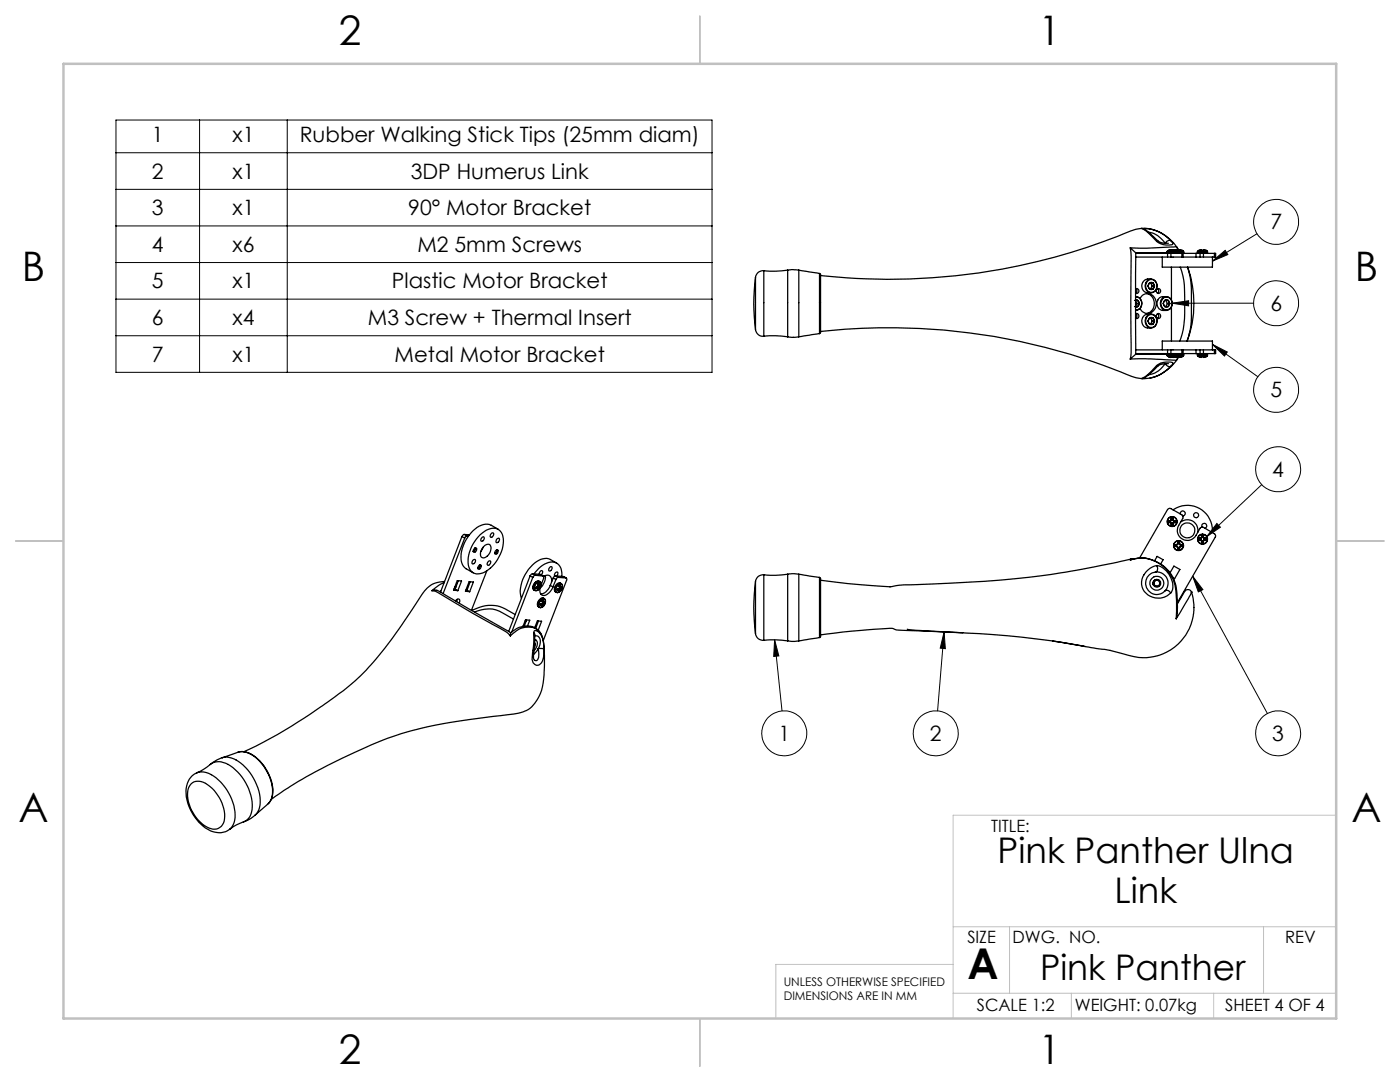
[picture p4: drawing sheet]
<svg xmlns="http://www.w3.org/2000/svg" width="279mm" height="216mm" viewBox="0 0 279 216" stroke-linecap="round" stroke-linejoin="round" font-family="sans-serif">
<g fill="none" stroke="#000" stroke-width=".2">
<path d="M23.1 24h119v50.3h-119zM23.1 30.5h119M23.1 37.8h119M39.8 24v50.3M57.3 24v50.3M23.1 45.1h119M23.1 52.4h119M23.1 59.7h119M242 52.1l2.5-2.1 .5 .8zM250.9 46.6l-8.9 5.5M23.1 67h119M233.9 60.5l3.3-.5v1z"/>
<path d="M233.9 60.5h16.3M242 68.7l2.9 1.5-.5 .8zM242 68.7l9 6.5M251.8 96.7l-11 10.4M238 115l2.1 2.7-1 .4zM238 115l14.9 27.4M242.9 104.5l.7 .7-2.8 1.9zM154.6 127.7l.8 3.2-1 .1zM154.6 127.7l1.5 14.2M188.4 126.1l-1.3 15.8M188.4 126.1l.3 3.3-1.1-.1z"/>
<circle cx="254.7" cy="44.3" r="4.5"/>
<circle cx="254.7" cy="60.5" r="4.5"/>
<circle cx="254.7" cy="77.8" r="4.5"/>
<circle cx="255.1" cy="93.6" r="4.5"/>
<circle cx="156.5" cy="146.3" r="4.5"/>
<circle cx="186.8" cy="146.3" r="4.5"/>
<circle cx="255.1" cy="146.3" r="4.5"/>
</g>
<path d="M266.7 162.7h-76.5v40.5M190.2 192.4h-35.4v10.8M190.2 198.2h76.5M190.2 184.9h76.5M201.5 184.9v13.3M213.8 198.2v5M242.2 198.2v5M252.2 184.9v13.3" fill="none" stroke="#c0c0c0" stroke-width=".2"/>
<path d="M139.7 3.2v9.5M3.1 107.9h9.6M266.7 107.9h9.5M139.7 203.2v9.6" fill="none" stroke="#c0c0c0" stroke-width=".25"/>
<path d="M12.7 12.7h254v190.5h-254z" fill="none" stroke="#c0c0c0" stroke-width=".5"/>
<path d="M154.6 127.7l.8 3.2-1 .1zM188.4 126.1l.3 3.3-1.1-.1zM238 115l2.1 2.7-1 .4zM242.9 104.5l.7 .7-2.8 1.9zM242 68.7l2.9 1.5-.5 .8zM233.9 60.5l3.3-.5v1zM242 52.1l2.5-2.1 .5 .8z" fill="#000"/>
<g fill="none" stroke="#000" stroke-width=".25">
<path d="M150.8 55.3a39.1 39.1 0 0 0 0 10.5M150.8 55.3v10.5M152.4 54a1.52 1.52 0 0 0-1.6 1.3M152.4 54v13.1M157.2 53.9l.8-.1 1.4 .1M157.2 53.9a17.9 17.9 0 0 1-4.8 .1M157.2 53.9v13.3M159.4 53.9l4.1 .7M159.4 53.9v13.3M163.5 54.6l.3 .1v11.7l-.3 .2M163.5 54.6v12M225.6 49.5h3.2l5.5-.2a.45 .45 0 0 1 .5 0 .45 .45 0 0 1 .2 .5"/>
<path d="M225.6 49.5a24 24 0 0 1 .1 5.6v11.5a17.2 17.2 0 0 1-.1 5M225.6 49.5l1.1 .9h6.2M226.4 59.9h.6M226.6 59.9l.3 .7M226.6 50.4v20.3M226.6 59.3a1.29 1.29 0 0 1 1.3 1.3 1.29 1.29 0 0 1-1.3 1.2M226.6 59.9h.4M226.6 57.6a.47 .47 0 0 1 .7 .5 .47 .47 0 0 1-.7 .4M226.7 57.6l.2 .5-.2 .4M226.7 51.3h6.3M226.7 50.6h6.3M226.7 59.2h-.1a1.38 1.38 0 0 1 1.3 1.4 1.38 1.38 0 0 1-1.3 1.3h.1"/>
<path d="M227 59.9l.3 .3 .1 .4M227 59.9l.4 .7M227.5 59.5a1.71 1.71 0 0 1 2-.9 1.71 1.71 0 0 1 1.3 1.8 1.74 1.74 0 0 1-1.1 2 1.74 1.74 0 0 1-2.2-.8M227.8 45.6a8.9 8.9 0 0 0-3.4 1 124.4 124.4 0 0 1-60.7 8.4M227.8 45.6h.3a8.8 8.8 0 0 1 2.9 2.4M227.8 45.6a6.3 6.3 0 0 1 2.5 2l.5 .6M227.8 45.6h.1a7.5 7.5 0 0 1 5.7 2.4M228.2 45.6a7.9 7.9 0 0 1 6.6 3.6M228.8 58.6a2.06 2.06 0 0 1 1.6 2 2.06 2.06 0 0 1-1.6 1.9M229 56.2a1.2 1.2 0 0 1 1.6 0 1.2 1.2 0 0 1 .1 1.6 1.17 1.17 0 0 1-1.7 .3 1.17 1.17 0 0 1-.2-1.7zM229.1 55.9a1.33 1.33 0 0 1 1.8 .7 1.33 1.33 0 0 1-.9 1.8 1.37 1.37 0 0 1-1.4-.9 1.37 1.37 0 0 1 .5-1.6zM229.1 57l.3 .7"/>
<path d="M229.2 46.4a4.4 4.4 0 0 1 3.4 2.1 .96 .96 0 0 1 1-.5M229.4 57.7l.3 .1 .4-.1M229.4 56.4l.3-.1 .4 .1M229.4 56.4l-.3 .6M229.4 56.4h.7M229.4 57.7h.7M229.6 56.4l.3 .6M229.7 55.7a1.44 1.44 0 0 0-1.8 1.3 1.44 1.44 0 0 0 1.8 1.4M229.9 57h.5M229.9 57l-.3 .7M230.1 56.4l.3 .6M230.4 57l-.3 .7"/>
<path d="M231 57.6l.2 .5-.2 .4M231 48a2.91 2.91 0 0 0 2.2 .5M231 48l-.2 .2M232 51.3v2h10v-2M232 59.7a1.15 1.15 0 0 1 1.5-.2 1.15 1.15 0 0 1 .3 1.6 1.13 1.13 0 0 1-1.5 .6 1.13 1.13 0 0 1-.6-1.5zM232.1 59.4a1.34 1.34 0 0 1 1.8 .7 1.34 1.34 0 0 1-.9 1.8 1.4 1.4 0 0 1-1.4-.9 1.4 1.4 0 0 1 .5-1.6zM232.5 59.9l.2-.1 .4 .1M232.5 59.9l-.3 .7M232.5 59.9h.6M232.7 59.9l.3 .7M232.8 59.2a1.44 1.44 0 0 0-1.9 1.4 1.44 1.44 0 0 0 1.9 1.3M232.9 50.4l.2 .2"/>
<path d="M232.9 50.4h2M232.9 50.2h2M232.9 50.2v.2M233 50.1l-.1 .1M233 50.1h1.9M233 51.3h.7M233 50.6h.7M233 50.6v.7M233.1 59.9l.3 .7M233.6 48l.5 .7a3.3 3.3 0 0 1-3.3-.5M233.7 49.8l-.7 .3M233.7 51.3h8.3"/>
<path d="M233.7 49.8h.1M233.7 50.6v.7M233.7 50.6h2.2M233.7 49.8l.1 .2 .5-.2 .6 .3M233.8 53.3v6.6M234.6 49.9l.4-.1v.2h.4v-.2h.2l.5 .3M234.9 50.1v.1M234.9 50.1h1.2M234.9 50.4l-.1 .2M234.9 50.4h1.3M234.9 50.2h1.3M234.9 50.2v.2"/>
<path d="M234.9 49.5l.4 .5M235.5 53.3a23 23 0 0 1 .9 8v2.3l-.3 2.1-.7 2.4M235.9 50.6h.2M235.9 50.6v.7M236.1 50.6h2.6M236.1 50.6v.7M236.1 50.1l.1 .1M236.2 50.4l-.1 .2M236.2 50.2v.2M238.7 50.6h.8M238.7 50.6v.7M239 50.4l.1 .2"/>
<path d="M239 50.4h2M239 50.2h2M239 50.2v.2M239 50.1v.1M239 50.1h1.9M239.5 50.6h.7M239.5 50.6v.7M240.2 50.6h2.2M240.2 50.6v.7M240.7 50l-.4-.2-.5 .2-.2-.2-.6 .3M240.7 50h.1M240.7 50l.2 .1"/>
<path d="M240.9 50.1l.1 .1M241 50.4l-.2 .2M241 50.2v.2M242 51.3h.4M242.4 50.6h.2v.7h-.2M242.4 50.6v.7M150.8 65.8a1.52 1.52 0 0 0 1.6 1.3M152.4 67.1a17.9 17.9 0 0 1 4.8 .1M157.2 67.2l.7 .1 1.5-.1M163.5 66.6l-4.1 .6M163.7 66.1a124.8 124.8 0 0 1 62.1 9 3.4 3.4 0 0 0 2.4 .4l1-.7 1.8-1.7M225.6 71.6h2.9l6.3 .3"/>
<path d="M226.4 61.2h.6M226.6 62.7a.46 .46 0 0 1 .7 .4 .46 .46 0 0 1-.7 .4M226.6 70.6h6.4M226.7 62.6l.2 .5-.2 .4M226.7 69.8h6.3M226.9 60.6h.5M226.9 60.6l-.3 .6M227 61.2l-.4 .1M227.4 60.6l-.1 .3-.3 .3M227.4 60.6l-.4 .6M228.8 63.1a1.21 1.21 0 0 1 1.6-.2 1.21 1.21 0 0 1 .5 1.4 1.21 1.21 0 0 1-1.5 1.1 1.21 1.21 0 0 1-.8-1.7zM229 63.2a1.15 1.15 0 0 1 1.5-.2 1.15 1.15 0 0 1 .3 1.6 1.11 1.11 0 0 1-1.4 .7 1.11 1.11 0 0 1-.8-1.3z"/>
<path d="M229.1 64.1l.3 .6M229.4 64.7h.7M229.4 63.4l.4-.1 .3 .1M229.4 63.4l-.3 .7M229.4 63.4h.7M229.6 63.4l.3 .7M229.7 62.7a1.44 1.44 0 0 0-1.8 1.4 1.44 1.44 0 0 0 1.8 1.3M229.9 64.1h.5M229.9 64.1l-.3 .6M230.1 63.4l.3 .7M230.4 64.1l-.3 .6M230.8 73a7.5 7.5 0 0 1-3 2.5l.1 .1a7.4 7.4 0 0 0 5.7-2.5"/>
<path d="M230.8 73a3.5 3.5 0 0 1 3.3-.6l-.5 .7M230.8 73l.2 .1M231 62.6l.2 .5-.2 .4M232 69.8v-1.7h10v1.7M232.2 60.6l.3 .6M232.5 61.2l.2 .1 .4-.1M232.5 61.2h.6M232.9 70.9l.1 .1M232.9 70.7h-6.3l-1 .9M232.9 70.7h2M232.9 70.9h2M232.9 70.7v.2"/>
<path d="M233 71l.6 .3 .2-.1 .6 .1 .5-.3M233 71h1.9M233 60.6h.4M233 60.6l-.3 .6M233 69.8h.7M233 70.6h.7M233 69.8v.8M233.1 70.6l-.2 .1M233.2 72.6h-.2a2.7 2.7 0 0 0-2 .5M233.4 60.6l-.3 .6M233.6 73.1a.86 .86 0 0 1-1-.5 4.9 4.9 0 0 1-3.4 2.2M233.7 69.8h8.3"/>
<path d="M233.7 69.8v.8M233.7 70.6h2.2M233.8 61.3v6.8M234.8 70.6l.1 .1M234.8 71.9a8.7 8.7 0 0 1-5.3 3.5M234.9 71h1.2M234.9 70.9v.1M234.9 70.7h1.3M234.9 70.9h1.3M234.9 70.7v.2M235 71.3l-.2 .6M235.3 71.2l-.4 .5"/>
<path d="M235.9 70.6h.2M235.9 69.8v.8M236.1 70.6l.1 .1M236.1 70.6h2.6M236.1 69.8v.8M236.1 71l-.6 .3-.1-.1h-.4l-.1 .1-.3-.1M236.2 70.9l-.1 .1M236.2 70.7v.2M236.9 68.1a17.8 17.8 0 0 0 .9-7.2 19.2 19.2 0 0 0-.8-7.6 21.4 21.4 0 0 1-.1 14.8M238.7 70.6h.8M238.7 69.8v.8M239 70.9v.1"/>
<path d="M239 70.7h2M239 70.9h2M239 70.7v.2M239 71l.7 .3 .1-.1h.4v.1l.5-.1M239 71h1.9M239.1 70.6l-.1 .1M239.5 70.6h.7M239.5 69.8v.8M240.2 70.6h2.2M240.2 69.8v.8M240.7 71.2h.1M240.8 70.6l.2 .1"/>
<path d="M240.9 71l-.2 .2M241 70.9l-.1 .1M241 70.7v.2M242 69.8h.4M242.4 69.8h.2v.8h-.2M242.4 69.8v.8M86.2 117.9l.9-.1 .6 .2 14.2 8.3M86.2 117.9a9.8 9.8 0 0 1 4 2l9.5 5.4a4.4 4.4 0 0 1 2.1 1.6M88 117.9l-.2 .2M88.6 116.3l-1 .5-1.4 1.1M88.7 116a5 5 0 0 0-4.5 2.6 93.4 93.4 0 0 1-12.3 16.3 95.3 95.3 0 0 1-13.8 10l-5.5 3.2-4 1.9M90.6 117.5h.2"/>
<path d="M90.8 117.1l.2 .1M90.8 117.5l.6 .4M90.9 119.9l.1-.1a.42 .42 0 0 1 .6-.2 .42 .42 0 0 1 .1 .6v.1M91.1 116.2l.2 .1M91.1 119.7l-.1 .3M91.2 119.6l-.1 .5M91.3 115.9h.8l-.7 2-.9-.1zM91.5 115.9l-.7 1.6M92.2 107.1l-4.3 11M92.2 107.1l.5 .3M92.7 106.6l-.5 .5M92.7 106.6l.5 .3"/>
<path d="M92.7 106.6l1 .1M92.7 107.4l-4.3 11M93 117.7l.2 .1M93.2 106.9l-.5 .5M93.2 106.9l.3 .1M93.2 117.8l.5 .3M93.6 116.1h.9l-.8 2-.8-.1zM93.8 116.1l-.6 1.7M94.4 111.7l.3-.1a.47 .47 0 0 1 .1 .6 .47 .47 0 0 1-.6 .2zM94.7 109.4l.3-.1a.46 .46 0 0 1 0 .6 .46 .46 0 0 1-.6 .2zM94.9 109.5h.1M94.9 109.3v.1"/>
<path d="M94.9 109.5l-.1-.1a.47 .47 0 0 1-.4 .6h.2M95.6 112.8l.3-.1a.46 .46 0 0 1 0 .6 .46 .46 0 0 1-.5 .2zM95.8 112.9h.1M95.8 112.7v.1M95.8 112.9l-.1-.2v.5l-.3 .2 .1-.1M95.8 106.7a3.5 3.5 0 0 1 3.5-1.1 2.85 2.85 0 0 1 1.1 3.4 7 7 0 0 1-4.6 5.5 2 2 0 0 1-2.4-2.3 7.8 7.8 0 0 1 2.4-5.5zM96.2 107.2l.1-.1a.43 .43 0 0 1 .4 .5 .43 .43 0 0 1-.5 .4l-.2-.1zM96.5 109.1l-.5 .9M96.6 109a.77 .77 0 0 1 1-.4 .77 .77 0 0 1 .4 1 1.84 1.84 0 0 1-1.7 1.7 1.14 1.14 0 0 1-.1-1.8zM97.2 113.9l-3.1 7.9M97.5 112l.3-.1a.5 .5 0 0 1 .1 .6 .5 .5 0 0 1-.6 .2v-.4zM98.1 106.4l.3-.1a.5 .5 0 0 1 0 .6 .5 .5 0 0 1-.5 .3v-.4z"/>
<path d="M98.8 110l.5-.3a.46 .46 0 0 1 0 .6 .46 .46 0 0 1-.6 .2zM98.9 110.3l-.2 .1M99.1 107.6l.4-.2a.47 .47 0 0 1 .1 .6 .47 .47 0 0 1-.6 .2zM99.2 109.9h.1M99.2 109.7v.1M99.2 109.9l-.1-.2v.5l-.4 .2M99.4 105.6l-1.4-.8a3.2 3.2 0 0 0-3.6 1.1 6.8 6.8 0 0 0-2.1 6.7l.7 .9 1.4 .8M105.8 114.9l-4.3 11.1M105.8 114.9l.5 .3M106.3 114.5l-.5 .4M106.3 114.5l.5 .3M106.3 114.5l1.5 .1"/>
<path d="M106.3 115.2l-4.2 10.9M106.6 114.5a4.6 4.6 0 0 1 4.1-2.3 2.36 2.36 0 0 1 1.4 2.8M106.7 117.8l.3 .1M106.8 114.8l-.3 .1-.2 .3M106.8 114.8l1.5 .1M107 116.5a.52 .52 0 0 1 .5-.4 .52 .52 0 0 1 .5 .6l-.4 .8a.54 .54 0 0 1-.7 .3 .54 .54 0 0 1-.2-.8zM107 117.2l.2 .2M107 117.2l.4 .2M107.1 117.3h.1M107.2 117.1v.2M107.2 117.3l.4 .2M107.2 117.1l.4 .2"/>
<path d="M107.2 117.1a.2 .2 0 0 0-.2 0 .2 .2 0 0 0 0 .3 .2 .2 0 0 0 .2 0M107.2 117.4h.2M107.3 116.6l.3 .1M107.3 116.7l.4 .1M107.4 117l-.2 .1M107.4 117.4l-.1 .3 .3-.2M107.4 117l.3 .2M107.4 116.8l.4 .3M107.5 116.7h.1M107.5 116.7l-.1 .1M107.5 116.7l.4 .2M107.6 116l.3 .3"/>
<path d="M107.6 116a1.12 1.12 0 0 0-1 .5 1.12 1.12 0 0 0 0 1.2M107.6 116a1.15 1.15 0 0 0-1 1.7l.1 .1a1.2 1.2 0 0 1 1-1.7M107.6 114.6a.46 .46 0 0 1 .1-.6 .46 .46 0 0 1 .6 0v.3l-.3 .4M107.6 116.7a.2 .2 0 0 0-.1-.2 .2 .2 0 0 0-.3 .1 .2 .2 0 0 0 .2 .3v.1M107.6 117.3v.2M107.6 116.7l.1 .1M107.7 117.2l-.1 .1M107.7 116.8l.2-.2v.3M107.8 117.1l-.1 .1M107.8 114.6l.6 .3M107.8 114.6l.5 .3M107.9 116.9l-.1 .2"/>
<path d="M108 119.7a.54 .54 0 0 1 .8 0 .54 .54 0 0 1 0 .8l-.3 .4a.54 .54 0 0 1-.8 .3 .54 .54 0 0 1-.1-.8zM108.2 120a.2 .2 0 0 1 .3-.2 .2 .2 0 0 1 0 .3M108.2 120l.1 .3M108.2 119.9l.3 .2M108.3 114.9l.2 .2v.2l-.5 1.4M108.5 119.4a1.1 1.1 0 0 0-1.1 .5 1.1 1.1 0 0 0 .1 1.2M108.5 115a.96 .96 0 0 1 1.3-.1 .96 .96 0 0 1 .3 1.2M108.6 119.5l.2 .2M108.6 119.5a1.18 1.18 0 0 0-1 1.7M108.6 119.5a1.13 1.13 0 0 0-1.3 1.4l.2 .2M108.8 114.8a3.1 3.1 0 0 1-1.1 2.6M109.7 113.2l.3-.1a.46 .46 0 0 1 .1 .6 .46 .46 0 0 1-.6 .1z"/>
<path d="M109.8 116.8a2.37 2.37 0 0 1-1.9 1.7M109.8 116.8l.5 .3M110.3 117.1a2.23 2.23 0 0 1-2.1 1.7l-.4-.6v-.9M110.4 115.3l.5 .3M110.4 115.3l-.6 1.5M110.9 114.9l-.5 .4M110.9 118.1l.1 .1M110.9 114.9l1.5 .1M110.9 114.9l.5 .3M110.9 115.6l-.6 1.5M111 118.2l.3 .1M111.1 112.4l-1.2-.7a3.2 3.2 0 0 0-3.6 1 6.9 6.9 0 0 0-2.2 6.7"/>
<path d="M111.1 114.9l.2-.6a.48 .48 0 0 0-.6 .1 .48 .48 0 0 0 0 .6M111.2 117.6v.3l.3-.1M111.2 117.6l.3 .2M111.3 117.5l.4 .3M111.4 116.7a.51 .51 0 0 1 .8-.1 .51 .51 0 0 1 0 .8 1.16 1.16 0 0 1-1 .8 1.03 1.03 0 0 1 .2-1.5zM111.4 115.2l-.5 .4M111.4 115.2l1.6 .1M111.4 117.7h.1M111.5 117.5v.2M111.5 117.7l.3 .2M111.5 117.5l.4 .2M111.5 117.8h.2"/>
<path d="M111.6 116.9l.3 .2M111.6 117l.4 .2M111.7 117.3v.1M111.7 117.4l-.5 .2M111.7 117.8l-.1 .3 .2-.2M111.7 117.4l.3 .2M111.7 117.2l.4 .3M111.8 117.1h.1M111.8 117.1l-.1 .1M111.8 117.1l.4 .2M111.9 116.4a1.1 1.1 0 0 0-1.1 .5 1.1 1.1 0 0 0 .1 1.2M111.9 116.4a1.16 1.16 0 0 0-1 1.7"/>
<path d="M111.9 116.4l.1 .1M111.9 117.7l-.1 .2M111.9 117.1l.1 .1M111.9 117.1l-.1-.3a.26 .26 0 0 0-.2 .2 .26 .26 0 0 0 .1 .3M112 117.6l-.1 .1M112 117.2l.2-.2v.3M112 116.5l.2 .2M112 116.5a1.15 1.15 0 0 0-1 1.7M112.1 117.5l-.1 .1M112.2 117.3l-.1 .2M112.4 115l.6 .4M112.4 115l.6 .3"/>
<path d="M113 115.3l.1 .1v.3l-4.7 12.1M150.8 116a39.1 39.1 0 0 0 0 10.5M150.8 116v10.5M152.4 114.7a1.52 1.52 0 0 0-1.6 1.3M152.4 114.7v13.1M157.2 114.6l.8-.1 1.4 .1M157.2 114.6a17.9 17.9 0 0 1-4.8 .1M157.2 114.6v13.3M159.4 114.6l4.1 .6M159.4 114.6v13.3M163.5 115.2l.3 .2v11.7l-.3 .1M163.5 115.2v12"/>
<path d="M163.8 115.8l5.4 .7 8.5 .6M225.6 111.7a7.2 7.2 0 0 1 9.3 6.6l.1 2.8-.3 2.4M225.6 111.7a7 7 0 0 1 9.1 6.1l.1 2.1-.1 3.6M225.7 111.5l-.7 .2a186.4 186.4 0 0 1-38.7 4.8l-5.9 .2-2.8 .4M226.2 111.5h-.5l-.1 .2M227.4 111.3l5.8-9.8h.4l2.3 1.2 .2 .5-.1 .2a3.8 3.8 0 0 0-1.1 2.6 2 2 0 0 0 1.6 1.8 2 2 0 0 0 2.2-1l.8-1.4 .5-.2 2.4 1.3 .2 .5-7.7 13.3M230.4 111.9l.5-.9 1.2 .7-.5 .8M230.6 114.2a2.24 2.24 0 0 0-1.7 3.2 2.24 2.24 0 0 0 3.7 .5M230.6 114.2a2.23 2.23 0 0 1 2.3 1.1 2.23 2.23 0 0 1-.3 2.6M230.6 115.8l-.4 .4v.6a.7 .7 0 0 1 .2-1.1 .7 .7 0 0 1 1 .4 .7 .7 0 0 1-.5 .9l-.5-.3-.1-.5M230.6 115.8l-.3 .4M230.6 115.8a.6 .6 0 0 1 .9 .5 .6 .6 0 0 1-.7 .7 .6 .6 0 0 1-.5-.9"/>
<path d="M230.8 112.9a3.5 3.5 0 0 0-2.4 5.1 3.6 3.6 0 0 0 5.2 .3M230.8 112.9a4.3 4.3 0 0 1 3.2 4.8l-.4 .6M230.8 112.9a.83 .83 0 0 1-.2 1.3M232.6 117.9a.84 .84 0 0 1 1 .4M233.3 103.9h.2M233.3 103.9v.4M233.3 104.3h.2M233.3 103.9h.1M233.4 103.9v.3M233.4 104.2h.2M233.4 104.2l-.1 .1M233.4 103.9h.2"/>
<path d="M233.5 114.3l.8-1.3 1.2 .6-1.1 1.9-.3-.2M233.5 104.3h.2M233.5 103.9h.1M233.6 104.2l-.1 .1M233.6 104.2l.1 .1M233.7 104.3v.2M233.7 103.8l-.2 .1M233.7 103.8v.1M233.7 103.7v.1M233.7 104.5l.1 .3M233.7 104.5h.1M233.7 104.3h.1"/>
<path d="M233.7 104.3l.1 .2M233.7 103.7h.1M233.7 103.9h-.1M233.8 104.8h.3M233.8 103.4h.3M233.8 103.4l-.1 .3M233.8 103.4v.1M233.8 104.6h.3M233.8 103.5h.3M233.8 103.7l-.1 .2M233.8 103.5v.2M233.8 104.5v.1"/>
<path d="M233.8 104.6v.2M234.1 104.5h.1M234.1 103.7h.1M234.1 103.7v.2M234.1 104.6v.2M234.1 103.5v.2M234.1 104.5v.1M234.1 101.7a5 5 0 0 1 5.4-.2 5 5 0 0 1 2.4 4.8M234.1 104.5v.3M234.1 103.7l.1 .1M234.1 103.4v.3M234.1 103.4v.1"/>
<path d="M234.1 104.3v.2M234.1 104.3h.1M234.1 103.9h.2M234.2 104.3l-.1 .2M234.2 103.8l.1 .1M234.2 103.8l-.1 .1M234.3 104.2l-.2 .1M234.3 104.2v.1M234.3 104.2h.2M234.3 103.9h.2M234.3 104.3h-.1M234.3 104.3h.3"/>
<path d="M234.3 103.9h.3M234.3 103.9h.1M234.5 103.9v.3M234.5 104.2l.1 .1M234.5 108.7v.3M234.5 109h.3M234.5 108.7h.2M234.6 103.9v.4M234.6 103.9h-.1M234.7 108.7v.3M234.7 109h.1M234.7 109h-.2"/>
<path d="M234.7 108.7h.1M234.8 109l.1 .1M234.8 108.7h-.3M234.8 108.7h.1M234.8 109h.1M234.8 109l.2 .1M234.9 108.6l-.1 .1M234.9 109.1l.1 .2M234.9 108.6l.1 .1M235 109.1h-.1M235 109.1l.1 .1M235 108.7h-.2"/>
<path d="M235 108.5l-.1 .1M235 109.3v.2M235 109.5h.4M235 108.2h.4M235 108.2v.3M235 108.5h.1M235 108.2l.1 .1M235.1 109.4h.2M235.1 108.3h.2M235.1 109.2l-.1 .1M235.1 108.5l-.1 .2M235.1 108.3v.2"/>
<path d="M235.1 109.2v.2M235.1 109.4l-.1 .1M235.3 109.2l.1 .1M235.3 108.5l.1 .2M235.3 109.4l.1 .1M235.3 108.3v.2M235.3 109.2v.2M235.4 109.3v.2M235.4 108.5v.1M235.4 108.2v.3M235.4 109.1h.1M235.4 109.1l-.1 .1"/>
<path d="M235.4 108.7h.2M235.4 108.5h-.1M235.4 108.2l-.1 .1M235.4 109.1v.2M235.4 108.6l.2 .1M235.4 108.6v.1M235.5 102.6a.5 .5 0 0 1 .4-.6 .5 .5 0 0 1 .6 .4 .5 .5 0 0 1-.5 .5M235.6 104.2a2.11 2.11 0 0 1 2.4-.2 2.11 2.11 0 0 1 1 2.2M235.6 109l-.2 .1M235.6 109h.3M235.6 108.7h.3M235.6 108.7h.1"/>
<path d="M235.6 109h.1M235.6 109h.2M235.6 108.7h.2M235.8 108.7v.3M235.8 109h.1M235.9 108.7v.3M235.9 108.7h-.1M237.8 118.1l.3 1.4 .2 2.3a10 10 0 0 1-13.1 9 61.8 61.8 0 0 0-8.5-1.8l-6.6-1.1M237.8 118.1a.78 .78 0 0 0-.8-.5 .78 .78 0 0 0-.7 .6l-1.4 2.3M237.8 118.1h.1M237.8 118.1l-.6 1.3-2.5 4.1M239.3 107.4h.3"/>
<path d="M239.3 107.4v.4M239.3 107.8h.3M239.3 107.4l.1 .1M239.4 107.5v.2M239.4 107.7h.2M239.4 107.7l-.1 .1M239.4 107.5h.2M239.6 107.8h.1M239.6 107.4v.1M239.6 107.7v.1M239.6 107.7l.2 .1M239.7 107.4h-.1"/>
<path d="M239.7 107.8l.1 .1M239.7 107.4h.1M239.8 107.2l-.1 .2M239.8 107.9v.4M239.8 107.9h.1M239.8 107.8h-.1M239.8 107.8l.1 .1M239.8 107.2h.1M239.8 107.4l-.2 .1M239.8 108.3h.4M239.8 106.9h.4M239.8 106.9v.3"/>
<path d="M239.8 106.9l.1 .1M239.9 108.1h.2M239.9 107h.2M239.9 107.2l-.1 .2M239.9 107v.2M239.9 107.9v.2M239.9 108.1l-.1 .2M239.9 105.2a.51 .51 0 0 1 .2-.7 .51 .51 0 0 1 .7 .3 .51 .51 0 0 1-.3 .6M240.1 107.9h.1M240.1 107.2l.1 .2M240.1 107.2h.1M240.1 108.1l.1 .2"/>
<path d="M240.1 107v.2M240.1 107.9v.2M240.2 107.9v.4M240.2 107.2v.2M240.2 106.9v.3M240.2 106.9l-.1 .1M240.2 107.8l-.1 .1M240.2 107.8h.1M240.2 107.4l.1 .1M240.2 107.8v.1M240.2 107.4h.1M240.3 107.8h-.1"/>
<path d="M240.3 107.8h.4M240.3 107.4h.4M240.3 107.7l-.1 .1M240.3 107.4v.1M240.3 107.7v.1M240.3 107.7h.2M240.3 107.5h.2M240.5 107.5v.2M240.5 107.7l.2 .1M240.7 107.4v.4M240.7 107.4l-.2 .1M94.2 121.8a6.9 6.9 0 0 1 7.4 .1l1.2 .7"/>
<path d="M94.7 122.1a5.9 5.9 0 0 1 6.1 .5l1.7 .9M101.9 126.3a4.2 4.2 0 0 1 5.4-.7l.8 1.2M101.9 126.3l-.1 .6M104.4 124.9l.1 .1M104.8 123.9l.2 .1M105.1 123.7l-.5 1.3M105.3 124.9l.4-1.1-.8-.1-.5 1.3M106.5 126.2l.2 .3-.1 3.3a2.7 2.7 0 0 0 .1 2h.4l.4-.6-.1-1.8M106.5 126.2v2.3l-.2 2.1a1.71 1.71 0 0 0 .8 2.2 1.47 1.47 0 0 0 1.3-1.5l.2-1.7M106.5 126.2l.1-.3a1.54 1.54 0 0 1 1.6 1.3l.2 .7 .2 1.7M106.7 127.7a.81 .81 0 0 1 .4 1.3l-.5 .9M106.7 128.3l.1 .5-.2 .4"/>
<path d="M106.7 125.2l.5-1.3 .9 .1-.7 1.7M106.8 126.9a1.01 1.01 0 0 1 1 1.4l-.4 1.1M106.9 127.7h.1M107.4 129.4h.8l.4 .2M107.4 129.4l-.9 1.2M107.5 123.9l-.6 1.4M107.5 121.1l.1 .1M107.6 121.2h.3M107.8 120.6a.2 .2 0 0 0 .1 .3 .2 .2 0 0 0 .3-.1M107.8 120.6l.4 .2M107.9 120.5l.4 .3M108.1 120.6h.1"/>
<path d="M108.1 126.8a23.1 23.1 0 0 1 .3 9.4 6.9 6.9 0 0 1-3.9 5.8 95.4 95.4 0 0 1-10.8 1.6 71.7 71.7 0 0 0-25.5 7.7l-2.8 1.4a77.8 77.8 0 0 0-11.2 6.8M108.1 126.8a3.1 3.1 0 0 0-4.6-1.2l-1.7 1.3M108.1 120.5v.1M108.1 120.6l.4 .3M108.1 120.5l.4 .2M108.2 120.8h.1M108.2 120l.4 .2M108.3 120.3v.1M108.3 120.4l-.5 .2M108.3 120.8l-.1 .3 .3-.2M108.3 120.4l.3 .2M108.3 120.2l.4 .3"/>
<path d="M108.4 120.1h.1M108.4 120.1l-.1 .1M108.4 120.1l.4 .2M108.5 120.7v.2M108.5 120.1l.1 .1M108.6 120.6l-.1 .1M108.6 120.2l.2-.2v.3M108.7 120.5l-.1 .1M108.8 120.3l-.1 .2M150.8 126.5a1.52 1.52 0 0 0 1.6 1.3M152.4 127.8a17.9 17.9 0 0 1 4.8 .1M157.2 127.9l.8 .1 1.4-.1"/>
<path d="M163.5 127.2l-4.1 .7M181.1 125.6l1.6 .2a254 254 0 0 1 32.8 3l1.1 .2M192.2 126.3l-13.3-.6a3.2 3.2 0 0 0-2.4-.3l-6.5 .5-6.2 .8M38.1 156.5a2.71 2.71 0 0 1 3.8 .4 7.7 7.7 0 0 1 2.8 7 2.16 2.16 0 0 1-3.5 1.1 7.7 7.7 0 0 1-3.7-7.5zM39.3 154.2a4.2 4.2 0 0 0-2.1 4.8 9.1 9.1 0 0 0 5.4 7l1.5 .2 .9-.3 .8-.4M39.3 154.2a4.2 4.2 0 0 1 4.3 1.4 9.5 9.5 0 0 1 3.1 8.5l-.3 .8-.6 .6M41.9 152.5l-1.3 1-1.3 .7M41.9 152.5a3.3 3.3 0 0 1 4.1 .3 9.9 9.9 0 0 1 4.2 9.3l-.6 1.2-1 .7M44.3 151.2l-1.2 .6-1.2 .7M44.3 151.2a4.5 4.5 0 0 1 4.2 1.5 10.3 10.3 0 0 1 3.4 8l-.3 .9-.7 1M47.5 150.1l-3.2 1.1M47.5 150.1a4 4 0 0 1 3.9 1.4 8.8 8.8 0 0 1 2.9 7.5l-.3 .8-.5 .6-2.6 2.2"/>
<path d="M47.5 150.1a4.4 4.4 0 0 1 4.4 1.8 8.4 8.4 0 0 1 2.4 7.2l-.7 1.2M48.6 164l-1.4 .6-1.4 .9M50.9 162.6a6.3 6.3 0 0 1-2.3 1.4"/>
<circle cx="231.2" cy="58.1" r=".46"/>
<circle cx="231.2" cy="63" r=".47"/>
<circle cx="230.9" cy="116.4" r="1.39"/>
<circle cx="230.9" cy="116.4" r=".77"/>
<circle cx="233.9" cy="104.1" r=".95"/>
<circle cx="233.9" cy="104.1" r="1"/>
<circle cx="235.2" cy="108.9" r=".99"/>
<circle cx="235.2" cy="108.9" r=".95"/>
<circle cx="237" cy="105.8" r="1.49"/>
<circle cx="238.7" cy="102.8" r=".51"/>
<circle cx="240" cy="107.6" r=".94"/>
<circle cx="240" cy="107.6" r="1"/>
</g>
<text font-size="8.5" x="193.1" y="195.4">A</text>
<g font-size="8.1">
<text x="67.6" y="8.9">2</text>
<text x="207.3" y="8.9">1</text>
<text x="4.4" y="56.2">B</text>
<text x="270.4" y="56.2">B</text>
<text x="3.7" y="164.1">A</text>
<text x="269.7" y="164.1">A</text>
<text x="67.6" y="212.4">2</text>
<text x="207.3" y="212.4">1</text>
</g>
<g font-size="7.1">
<text x="199.1" y="172.1">Pink Panther Ulna</text>
<text x="222.4" y="180.2">Link</text>
<text x="207.6" y="195.5">Pink Panther</text>
</g>
<g font-size="4.2">
<text x="30.3" y="28.3">1</text>
<text x="46.4" y="28.3">x1</text>
<text x="59.8" y="28.3">Rubber Walking Stick Tips (25mm diam)</text>
<text x="30.3" y="35.6">2</text>
<text x="46.4" y="35.6">x1</text>
<text x="82" y="35.6">3DP Humerus Link</text>
<text x="30.3" y="42.9">3</text>
<text x="46.4" y="42.9">x1</text>
<text x="81.5" y="42.9">90° Motor Bracket</text>
<text x="253.5" y="45.7">7</text>
<text x="30.3" y="50.2">4</text>
<text x="46.4" y="50.2">x6</text>
<text x="83.3" y="50.2">M2 5mm Screws</text>
<text x="30.3" y="57.5">5</text>
<text x="46.4" y="57.5">x1</text>
<text x="78.2" y="57.5">Plastic Motor Bracket</text>
<text x="30.3" y="64.9">6</text>
<text x="46.4" y="64.9">x4</text>
<text x="73.4" y="64.9">M3 Screw + Thermal Insert</text>
<text x="253.5" y="62">6</text>
<text x="30.3" y="72.2">7</text>
<text x="46.4" y="72.2">x1</text>
<text x="78.8" y="72.2">Metal Motor Bracket</text>
<text x="253.5" y="79.3">5</text>
<text x="253.9" y="95.1">4</text>
<text x="155.4" y="147.8">1</text>
<text x="185.6" y="147.8">2</text>
<text x="253.9" y="147.8">3</text>
</g>
<g font-size="3.4">
<text x="197.8" y="166">TITLE:</text>
<text x="193.1" y="188.1">SIZE</text>
<text x="202.1" y="188.1">DWG. NO.</text>
<text x="256.5" y="188.2">REV</text>
<text x="194.9" y="201.7">SCALE 1:2</text>
<text x="214.5" y="201.7">WEIGHT: 0.07kg</text>
<text x="244.5" y="201.7">SHEET 4 OF 4</text>
</g>
<g font-size="2.4">
<text x="156.4" y="196.8">UNLESS OTHERWISE SPECIFIED</text>
<text x="156.4" y="199.5">DIMENSIONS ARE IN MM</text>
</g>
</svg>
